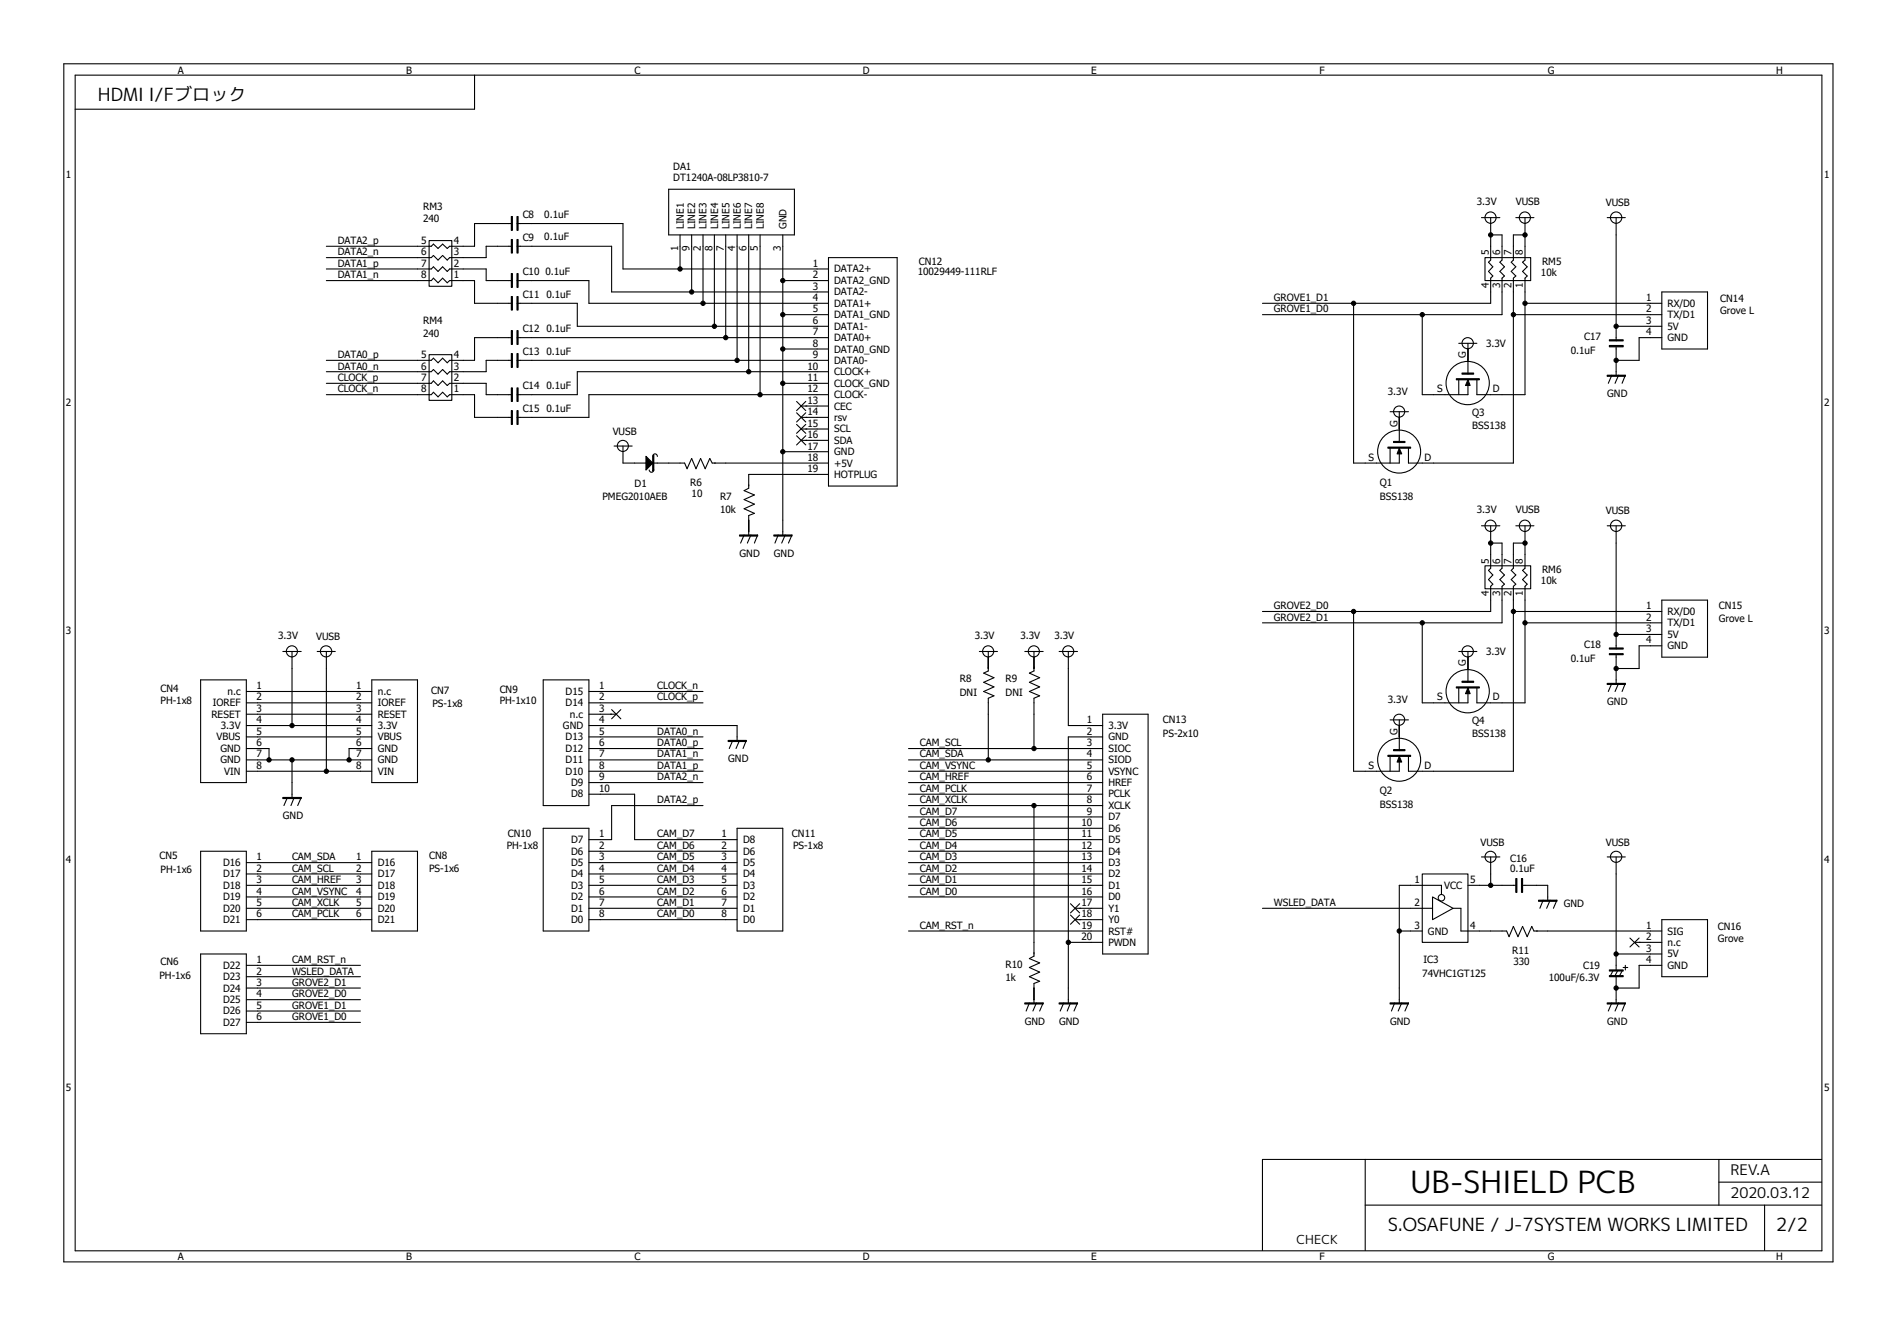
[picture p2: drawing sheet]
<svg xmlns="http://www.w3.org/2000/svg" width="297mm" height="210mm" viewBox="0 0 297 210" stroke-linecap="round" stroke-linejoin="round" font-family="sans-serif">
<g fill="none" stroke="#000" stroke-width=".17">
<path d="M10 10h277v187.6h-277zM11.8 11.8h273.4v184.1h-273.4zM74.3 11.8v5.3h-62.5M67.2 37.7h3.5v7.1h-3.5zM80.1 35h-5.8v3.6h-3.9l-.4 .3-.7-.7-.7 .7-.7-.7-.4 .4h-16.4M80.1 38.6h-4v1.7h-5.7l-.4 .4-.7-.7-.7 .7-.7-.7-.4 .3h-16.4M80.9 35h16.6v7.1h32.2M80.9 38.6h14.9v7.1h33.9M104.7 29.6h19.7v7.2h-19.7zM106.5 36.8v5.3M108.3 36.8v8.9M110.1 36.8v10.7"/>
<path d="M111.8 36.8v14.3M113.6 36.8v16.1M115.4 36.8v19.6M117.2 36.8v21.4M119 36.8v25M122.6 36.8v47M231.9 34.1h2.9M233.4 36.8h1.8v3.9l-.4 .4 .7 .7-.7 .7 .7 .7-.3 .4v5.7h-37.5M233.4 34.1v6.6l-.4 .4 .7 .7-.7 .7 .7 .7-.3 .4v3.9h-35.7M237.3 34.1h2.9M238.8 36.8h-1.9v3.9l-.3 .4 .7 .7-.7 .7 .7 .7-.4 .4v28.9h-16.4v-2.3M238.8 34.1v6.6l-.4 .4 .7 .7-.7 .7 .7 .7-.3 .4v18.2h-7.6v-2.3"/>
<path d="M251.6 34.1h2.9M253 34.1v19.3M51.1 43.9h16.4l.4-.3 .7 .7 .7-.7 .7 .7 .4-.4h3.9v3.6h5.8M51.1 42.1h16.4l.4-.3 .7 .7 .7-.7 .7 .7 .4-.4h5.7v1.8h4M67.2 55.5h3.5v7.2h-3.5zM80.1 52.9h-5.8v3.5h-3.9l-.4 .4-.7-.7-.7 .7-.7-.7-.4 .3h-16.4M80.1 56.4h-4v1.8h-5.7l-.4 .4-.7-.7-.7 .7-.7-.7-.4 .3h-16.4M80.9 43.9h11.3v3.6h37.5M80.9 47.5h9.5v3.6h39.3M80.9 52.9h48.8M80.9 56.4h48.8M122.6 43.9h7.1"/>
<path d="M122.6 49.3h7.1M122.6 54.7h7.1M129.7 58.2h-39.3v3.6h-9.5M129.7 40.3h10.8v35.8h-10.8zM211.9 47.5v25h7.2v-1.6M222.7 49.3v12.5h7.1v-1.6M228.4 53.8h2.8M228.4 59.5v2.3M229.8 53.8v4.8M232.5 40.3h7.1v3.6h-7.1zM236.9 49.3h23.3M238.8 47.5h21.4"/>
<path d="M252.3 58.8l-.5 1.2M253 54.3v4.5M253 51.1h7.2M253.4 58.8l-.5 1.2M254.5 58.8l-.5 1.2M260.2 52.9h-3.6v3.5h-3.6M260.2 45.7h7.1v9h-7.1zM51.1 61.8h16.4l.4-.4 .7 .7 .7-.7 .7 .7 .4-.3h3.9v3.6h5.8M51.1 60h16.4l.4-.4 .7 .8 .7-.8 .7 .8 .4-.4h5.7v1.8h4M96.1 69.8h2.9M97.5 69.8v2.7h3.8M102.2 71.4a.36 .36 0 0 1 .4-.3 .36 .36 0 0 1 .3 .4"/>
<path d="M102.4 73.6a.36 .36 0 0 1-.4 .4 .36 .36 0 0 1-.4-.4M102.4 72.5h4.8l.4 .9 .7-1.6 .7 1.6 .7-1.6 .7 1.6 .7-1.6 .4 .7h18.2M122.6 60h7.1M122.6 70.7h7.1M124.7 64.6l1.5 1.5M124.7 62.9l1.5 1.4M124.7 68.2l1.5 1.5M124.7 66.5l1.5 1.4M125.4 65.4h4.3M125.4 63.6h4.3M125.4 69h4.3M125.4 67.2h4.3"/>
<path d="M126.2 64.6l-1.5 1.5M126.2 62.9l-1.5 1.4M126.2 68.2l-1.5 1.5M126.2 66.5l-1.5 1.4M129.7 61.8h-37.5v3.6h-11.3M129.7 74.3h-12.5v2.2l-.7 .3 1.6 .7-1.6 .7 1.6 .8-1.6 .7 1.6 .7-.9 .3v3.1M217.6 70.2v2.3M217.6 64.5h2.9M219.1 64.5v4.8M116.5 83.8l-.5 1.2M117.6 83.8l-.6 1.2M118.6 83.8l-.5 1.2"/>
<path d="M121.8 83.8l-.5 1.2M122.9 83.8l-.5 1.2M124 83.8l-.6 1.2M211.9 95.8v25h7.2v-1.6M222.7 97.5v12.6h7.1v-1.6M231.9 82.3h2.9M232.5 88.6h7.1v3.6h-7.1zM233.4 85h1.8v4l-.4 .3 .7 .7-.7 .8 .7 .7-.3 .3v5.7h-37.5M233.4 82.3v6.7l-.4 .3 .7 .7-.7 .8 .7 .7-.3 .3v4h-35.7M236.9 95.8h23.3M237.3 82.3h2.9M238.8 82.3v6.7l-.4 .3 .7 .7-.7 .8 .7 .7-.3 .3v18.3h-7.6v-2.4"/>
<path d="M238.8 85h-1.9v4l-.3 .3 .7 .7-.7 .8 .7 .7-.4 .3v29h-16.4v-2.4M238.8 97.5h21.4M251.6 82.3h2.9M253 82.3v19.3M253 99.4h7.2M260.2 94h7.1v8.9h-7.1zM31.4 106.5h7.2v16.1h-7.2zM38.6 111.8h19.6M38.6 108.3h19.6M38.6 110.1h19.6M38.6 113.6h19.6M38.6 115.4h19.6"/>
<path d="M38.6 117.2h3.5v1.8M38.6 119h19.6M44.3 102h2.9M45.7 102v11.6M45.7 119v5.9M49.7 102h2.8M51.1 102v18.8M58.2 117.2h-3.5v1.8M58.2 106.5h7.2v16.1h-7.2zM85 106.5h7.2v19.7h-7.2zM92.2 111.8h4.3M92.2 108.3h17.9"/>
<path d="M92.2 110.1h17.9M92.2 113.6h23.2v2.4M92.2 115.4h17.9M92.2 117.2h17.9M92.2 119h17.9M95.8 111.1l1.4 1.5M97.2 111.1l-1.4 1.5M114.7 116l-.5 1.2M115.8 116l-.6 1.2M116.8 116l-.5 1.2M142.2 117.2h30.4M142.2 119h30.4"/>
<path d="M153.3 102h2.9M154.7 102v3.1l-.7 .3 1.6 .7-1.6 .7 1.6 .8-1.6 .7 1.6 .7-.9 .3v9.7M160.4 102h2.9M161.9 102v3.1l-.7 .3 1.6 .7-1.6 .7 1.6 .8-1.6 .7 1.6 .7-.9 .3v7.9M165.8 102h2.9M167.3 102v11.6h5.3M172.6 111.8h7.1v37.6h-7.1zM172.6 115.4h-5.3v41.7M217.6 118.4v2.4M217.6 112.7h2.9M219.1 112.7v4.9M228.4 102h2.8"/>
<path d="M228.4 107.7v2.4M229.8 102v4.8M252.3 107l-.5 1.3M253 102.5v4.5M253.4 107l-.5 1.3M254.5 107l-.5 1.3M260.2 101.1h-3.6v3.6h-3.6M31.4 133.3h7.2v12.5h-7.2zM38.6 120.8h19.6M38.6 135.1h19.6M38.6 136.9h19.6M38.6 138.6h19.6"/>
<path d="M45 124.9l-.6 1.3M46.1 124.9l-.5 1.3M47.2 124.9l-.6 1.3M58.2 133.3h7.2v12.5h-7.2zM85 129.7h7.2v16.1h-7.2zM92.2 120.8h17.9M92.2 122.6h17.9M92.2 124.4h7.2v7.1h16M92.2 133.3h23.2M92.2 135.1h23.2M92.2 136.9h23.2M92.2 138.6h23.2"/>
<path d="M110.1 126.2h-14.3v5.3h-3.6M115.4 129.7h7.2v16.1h-7.2zM142.2 120.8h30.4M142.2 122.6h30.4M142.2 124.4h30.4M142.2 126.2h30.4M142.2 131.5h30.4M142.2 133.3h30.4M142.2 135.1h30.4M142.2 136.9h30.4M142.2 138.6h30.4M142.2 129.7h30.4"/>
<path d="M142.2 127.9h30.4M161.9 126.2v23.5l-.7 .4 1.6 .7-1.6 .7 1.6 .7-1.6 .8 1.6 .7-.9 .3v3.1M222.7 136.9h7.1v10.7h-7.1zM229.8 138.6h7.5M231.9 134.2h2.9M233.4 134.2v4.4M238.2 138.6h4.1v2.4M251.6 134.2h2.9M253 134.2v17.7M31.4 149.4h7.2v12.5h-7.2zM38.6 140.5h19.6M38.6 142.2h19.6"/>
<path d="M38.6 144h19.6M38.6 151.2h17.8M38.6 153h17.8M38.6 154.7h17.8M38.6 156.5h17.8M38.6 158.3h17.8M92.2 140.5h23.2M92.2 142.2h23.2M92.2 144h23.2M142.2 140.5h30.4M142.2 145.8h30.4M161.2 157.1l-.5 1.2"/>
<path d="M162.3 157.1l-.6 1.2M163.3 157.1l-.5 1.2M166.5 157.1l-.5 1.2M167.3 147.6h5.3M167.6 141.5l1.4 1.5M167.6 143.3l1.4 1.4M167.6 157.1l-.5 1.2M168.3 142.2h4.3M168.3 144h4.3M168.7 157.1l-.6 1.2M169 141.5l-1.4 1.5M169 143.3l-1.4 1.4"/>
<path d="M197.7 142.2h26.6M218.4 157.1l-.6 1.2M219.1 145.8h3.6M219.5 157.1l-.6 1.2M220.5 157.1l-.5 1.2M224.3 140.5l3.2 1.7-3.2 1.8zM225.7 140.1v-1.5h-6.6v18.5M227.5 142.2h1.2v3.6h7.2l.4 .9 .6-1.6 .8 1.6 .7-1.6 .7 1.6 .7-1.6 .4 .7h20M241.6 141l-.5 1.2M242.7 141l-.6 1.2M243.8 141l-.6 1.2M252.3 157.1l-.5 1.2"/>
<path d="M252.5 152.1l-.4 .7M253 149.4h7.2M253 153v4.1M253.2 152.1l-.3 .7M253.4 157.1l-.5 1.2M254 152.1l-.4 .7M254.1 151.5h.7M254.5 157.1l-.5 1.2M254.5 151.2v.7M255.2 146.9l1.4 1.4M255.9 147.6h4.3M256.6 146.9l-1.4 1.4"/>
<path d="M260.2 144h7.1v9h-7.1zM260.2 151.2h-3.6v3.5h-3.6M38.6 160.1h17.8M213.7 181.6v14.2M213.7 188.7h71.5M269.1 181.6v7.1M269.1 185.1h16.1M276.3 188.7v7.1M285.2 181.6h-87.5v14.2"/>
<circle cx="233.4" cy="34.1" r=".88"/>
<circle cx="238.7" cy="34.1" r=".88"/>
<circle cx="253" cy="34.1" r=".89"/>
<circle cx="229.8" cy="60" r="3.4"/>
<circle cx="229.8" cy="53.7" r=".88"/>
<circle cx="97.5" cy="69.8" r=".87"/>
<circle cx="219.1" cy="70.7" r="3.4"/>
<circle cx="219.1" cy="64.5" r=".87"/>
<circle cx="233.4" cy="82.3" r=".88"/>
<circle cx="238.7" cy="82.3" r=".88"/>
<circle cx="253" cy="82.3" r=".89"/>
<circle cx="45.7" cy="102" r=".87"/>
<circle cx="51.1" cy="102" r=".88"/>
<circle cx="154.7" cy="102" r=".87"/>
<circle cx="161.9" cy="102" r=".87"/>
<circle cx="167.2" cy="102" r=".87"/>
<circle cx="219.1" cy="119" r="3.4"/>
<circle cx="219.1" cy="112.7" r=".87"/>
<circle cx="229.8" cy="108.2" r="3.4"/>
<circle cx="229.8" cy="102" r=".88"/>
<circle cx="233.4" cy="134.2" r=".87"/>
<circle cx="253" cy="134.2" r=".88"/>
<circle cx="225.7" cy="140.6" r=".51"/>
</g>
<g fill="#000" stroke="#000" stroke-width=".17">
<path d="M80.1 33.9h.1v2.2h-.1zM80.1 37.5h.1v2.1h-.1zM80.9 33.9h.2v2.2h-.2zM80.9 37.5h.2v2.1h-.2zM80.1 42.8h.1v2.2h-.1zM80.1 46.4h.1v2.2h-.1zM80.1 51.8h.1v2.1h-.1zM80.1 55.4h.1v2.1h-.1zM80.9 42.8h.2v2.2h-.2zM80.9 46.4h.2v2.2h-.2zM80.9 51.8h.2v2.1h-.2zM80.9 55.4h.2v2.1h-.2z"/>
<path d="M229.8 59.5l.4 .9h-.8zM228.9 58.4h1.8v.2h-1.8zM228 59.3h3.6v.2h-3.6zM251.6 58.8h2.9v.1h-2.9zM252 54.1h2.1v.2h-2.1zM252 53.2h2.1v.2h-2.1zM80.1 60.7h.1v2.2h-.1zM80.1 64.3h.1v2.2h-.1zM80.9 60.7h.2v2.2h-.2zM80.9 64.3h.2v2.2h-.2zM101.1 71.5l1.1 1-1.1 1.1zM102.2 71.5l.2-.2v2.3l-.2 .2z"/>
<path d="M219.1 70.2l.4 .9h-.8zM218.2 69.1h1.8v.2h-1.8zM217.3 70h3.6v.2h-3.6zM115.8 83.8h2.8v.1h-2.8zM121.2 83.8h2.8v.1h-2.8zM114 116h2.8v.1h-2.8zM219.1 118.4l.4 .9h-.8zM218.2 117.4h1.8v.2h-1.8zM217.3 118.3h3.6v.1h-3.6zM229.8 107.7l.4 .9h-.8zM228.9 106.7h1.8v.1h-1.8zM228 107.6h3.6v.1h-3.6z"/>
<path d="M251.6 107h2.9v.2h-2.9zM252 102.4h2.1v.1h-2.1zM252 101.5h2.1v.1h-2.1zM44.3 124.9h2.9v.2h-2.9zM237.3 137.6h.2v2.1h-.2zM238.2 137.6h.2v2.1h-.2zM160.4 157.1h2.9v.1h-2.9zM165.8 157.1h2.9v.1h-2.9zM217.6 157.1h2.9v.1h-2.9zM240.9 141h2.9v.1h-2.9zM251.6 157.1h2.9v.1h-2.9zM252 151.9h2.1v.2h-2.1z"/>
<path d="M252 152.8h2.1v.2h-2.1z"/>
</g>
<g fill="#000" stroke="#000" stroke-width=".16">
<circle cx="233.4" cy="36.8" r=".34"/>
<circle cx="238.8" cy="36.8" r=".34"/>
<circle cx="106.5" cy="42.1" r=".34"/>
<circle cx="108.3" cy="45.7" r=".34"/>
<circle cx="110.1" cy="47.5" r=".34"/>
<circle cx="111.8" cy="51.1" r=".34"/>
<circle cx="113.6" cy="52.9" r=".34"/>
<circle cx="115.4" cy="56.4" r=".34"/>
<circle cx="117.2" cy="58.2" r=".34"/>
<circle cx="122.6" cy="54.7" r=".34"/>
<circle cx="122.6" cy="49.3" r=".34"/>
<circle cx="122.6" cy="43.9" r=".34"/>
<circle cx="211.9" cy="47.5" r=".34"/>
<circle cx="222.7" cy="49.3" r=".34"/>
<circle cx="236.9" cy="49.3" r=".34"/>
<circle cx="238.8" cy="47.5" r=".34"/>
<circle cx="253" cy="56.4" r=".34"/>
<circle cx="253" cy="51.1" r=".34"/>
<circle cx="119" cy="61.8" r=".34"/>
<circle cx="122.6" cy="70.7" r=".34"/>
<circle cx="122.6" cy="60" r=".34"/>
<circle cx="211.9" cy="95.8" r=".34"/>
<circle cx="222.7" cy="97.5" r=".34"/>
<circle cx="233.4" cy="85" r=".34"/>
<circle cx="236.9" cy="95.8" r=".34"/>
<circle cx="238.8" cy="85" r=".34"/>
<circle cx="238.8" cy="97.5" r=".34"/>
<circle cx="253" cy="99.4" r=".34"/>
<circle cx="42.1" cy="119" r=".34"/>
<circle cx="45.7" cy="113.6" r=".34"/>
<circle cx="45.7" cy="119" r=".34"/>
<circle cx="54.7" cy="119" r=".34"/>
<circle cx="154.7" cy="119" r=".34"/>
<circle cx="161.9" cy="117.2" r=".34"/>
<circle cx="253" cy="104.7" r=".34"/>
<circle cx="51.1" cy="120.8" r=".34"/>
<circle cx="161.9" cy="126.2" r=".34"/>
<circle cx="233.4" cy="138.6" r=".34"/>
<circle cx="167.3" cy="147.6" r=".34"/>
<circle cx="219.1" cy="145.8" r=".34"/>
<circle cx="253" cy="149.4" r=".34"/>
<circle cx="253" cy="154.7" r=".34"/>
</g>
<text font-size="4.8" x="220.9" y="186.9">UB-SHIELD PCB</text>
<g font-size="2.8">
<text x="15.3" y="15.9">HDMI I/Fブロック</text>
<text x="217.3" y="192.8">S.OSAFUNE / J-7SYSTEM WORKS LIMITED</text>
<text x="278.1" y="192.8">2/2</text>
</g>
<g font-size="2.3">
<text x="270.9" y="184.1">REV.A</text>
<text x="270.9" y="187.7">2020.03.12</text>
</g>
<text font-size="1.9" x="203" y="194.9">CHECK</text>
<g font-size="1.6">
<text x="27.9" y="11.6">A</text>
<text x="63.6" y="11.6">B</text>
<text x="99.4" y="11.6">C</text>
<text x="135.1" y="11.6">D</text>
<text x="170.8" y="11.6">E</text>
<text x="206.6" y="11.6">F</text>
<text x="242.3" y="11.6">G</text>
<text x="278.1" y="11.6">H</text>
<text x="10.3" y="27.9">1</text>
<text x="105.4" y="28.4">DT1240A-08LP3810-7</text>
<text x="105.4" y="26.6">DA1</text>
<text x="285.6" y="27.9">1</text>
<text x="66.3" y="34.8">240</text>
<text x="66.3" y="32.9">RM3</text>
<text x="81.8" y="34.1">C8</text>
<text x="85.2" y="34.1">0.1uF</text>
<text x="107.1" y="35.9" transform="rotate(-90 107.1 35.9)">LINE1</text>
<text x="108.8" y="35.9" transform="rotate(-90 108.8 35.9)">LINE2</text>
<text x="110.6" y="35.9" transform="rotate(-90 110.6 35.9)">LINE3</text>
<text x="112.4" y="35.9" transform="rotate(-90 112.4 35.9)">LINE4</text>
<text x="114.2" y="35.9" transform="rotate(-90 114.2 35.9)">LINE5</text>
<text x="116" y="35.9" transform="rotate(-90 116 35.9)">LINE6</text>
<text x="117.8" y="35.9" transform="rotate(-90 117.8 35.9)">LINE7</text>
<text x="119.6" y="35.9" transform="rotate(-90 119.6 35.9)">LINE8</text>
<text x="123.1" y="35.9" transform="rotate(-90 123.1 35.9)">GND</text>
<text x="231.2" y="32.1">3.3V</text>
<text x="237.3" y="32.1">VUSB</text>
<text x="251.4" y="32.3">VUSB</text>
<text x="52.9" y="38.2">DATA2_p</text>
<text x="52.9" y="40">DATA2_n</text>
<text x="52.9" y="41.8">DATA1_p</text>
<text x="66" y="38.2">5</text>
<text x="66" y="40">6</text>
<text x="66" y="41.8">7</text>
<text x="71.1" y="41.8">2</text>
<text x="71.1" y="40">3</text>
<text x="71.1" y="38.2">4</text>
<text x="81.8" y="37.7">C9</text>
<text x="85.2" y="37.5">0.1uF</text>
<text x="106.2" y="39.2" transform="rotate(-90 106.2 39.2)">1</text>
<text x="107.9" y="39.2" transform="rotate(-90 107.9 39.2)">9</text>
<text x="109.7" y="39.2" transform="rotate(-90 109.7 39.2)">2</text>
<text x="111.5" y="39.2" transform="rotate(-90 111.5 39.2)">8</text>
<text x="113.3" y="39.2" transform="rotate(-90 113.3 39.2)">7</text>
<text x="115.1" y="39.2" transform="rotate(-90 115.1 39.2)">4</text>
<text x="116.9" y="39.2" transform="rotate(-90 116.9 39.2)">6</text>
<text x="118.7" y="39.2" transform="rotate(-90 118.7 39.2)">5</text>
<text x="122.3" y="39.2" transform="rotate(-90 122.3 39.2)">3</text>
<text x="127.3" y="41.8">1</text>
<text x="143.8" y="41.4">CN12</text>
<text x="233.1" y="40" transform="rotate(-90 233.1 40)">5</text>
<text x="234.9" y="40" transform="rotate(-90 234.9 40)">6</text>
<text x="236.6" y="40" transform="rotate(-90 236.6 40)">7</text>
<text x="238.4" y="40" transform="rotate(-90 238.4 40)">8</text>
<text x="241.4" y="41.4">RM5</text>
<text x="52.9" y="43.6">DATA1_n</text>
<text x="66" y="43.6">8</text>
<text x="71.1" y="43.6">1</text>
<text x="81.8" y="43.1">C10</text>
<text x="81.8" y="46.6">C11</text>
<text x="85.4" y="43.1">0.1uF</text>
<text x="85.6" y="46.6">0.1uF</text>
<text x="127.3" y="43.6">2</text>
<text x="127.3" y="45.3">3</text>
<text x="127.3" y="47.2">4</text>
<text x="130.6" y="42.7">DATA2+</text>
<text x="130.6" y="44.4">DATA2_GND</text>
<text x="130.6" y="46.3">DATA2-</text>
<text x="143.7" y="43.1">10029449-111RLF</text>
<text x="199.4" y="47.2">GROVE1_D1</text>
<text x="233.1" y="45.1" transform="rotate(-90 233.1 45.1)">4</text>
<text x="234.9" y="45.1" transform="rotate(-90 234.9 45.1)">3</text>
<text x="236.6" y="45.1" transform="rotate(-90 236.6 45.1)">2</text>
<text x="238.4" y="45.1" transform="rotate(-90 238.4 45.1)">1</text>
<text x="241.3" y="43.2">10k</text>
<text x="257.7" y="47.2">1</text>
<text x="269.3" y="47.3">CN14</text>
<text x="66.3" y="52.7">240</text>
<text x="66.3" y="50.7">RM4</text>
<text x="81.8" y="52">C12</text>
<text x="85.6" y="52">0.1uF</text>
<text x="127.3" y="48.9">5</text>
<text x="127.3" y="50.7">6</text>
<text x="127.3" y="52.5">7</text>
<text x="130.6" y="48">DATA1+</text>
<text x="130.6" y="49.8">DATA1_GND</text>
<text x="130.6" y="51.6">DATA1-</text>
<text x="130.6" y="53.4">DATA0+</text>
<text x="199.4" y="48.9">GROVE1_D0</text>
<text x="248" y="53.2">C17</text>
<text x="257.7" y="48.9">2</text>
<text x="257.7" y="52.5">4</text>
<text x="257.7" y="50.7">3</text>
<text x="261.1" y="49.8">TX/D1</text>
<text x="261.1" y="48">RX/D0</text>
<text x="261.1" y="53.4">GND</text>
<text x="261.1" y="51.6">5V</text>
<text x="269.3" y="49.1">Grove L</text>
<text x="52.9" y="56.1">DATA0_p</text>
<text x="52.9" y="57.9">DATA0_n</text>
<text x="52.9" y="59.6">CLOCK_p</text>
<text x="66" y="56.1">5</text>
<text x="66" y="57.9">6</text>
<text x="66" y="59.6">7</text>
<text x="71.1" y="59.6">2</text>
<text x="71.1" y="57.9">3</text>
<text x="71.1" y="56.1">4</text>
<text x="81.8" y="55.5">C13</text>
<text x="85.6" y="55.5">0.1uF</text>
<text x="126.4" y="57.9">10</text>
<text x="126.4" y="59.6">11</text>
<text x="127.3" y="54.3">8</text>
<text x="127.3" y="56.1">9</text>
<text x="130.6" y="55.2">DATA0_GND</text>
<text x="130.6" y="57">DATA0-</text>
<text x="130.6" y="58.8">CLOCK+</text>
<text x="229.5" y="56.1" transform="rotate(-90 229.5 56.1)">G</text>
<text x="232.7" y="54.3">3.3V</text>
<text x="245.9" y="55.4">0.1uF</text>
<text x="10.3" y="63.6">2</text>
<text x="52.9" y="61.4">CLOCK_n</text>
<text x="66" y="61.4">8</text>
<text x="71.1" y="61.4">1</text>
<text x="81.8" y="60.9">C14</text>
<text x="81.8" y="64.5">C15</text>
<text x="85.6" y="60.9">0.1uF</text>
<text x="85.6" y="64.5">0.1uF</text>
<text x="126.4" y="61.4">12</text>
<text x="126.4" y="63.2">13</text>
<text x="126.4" y="65">14</text>
<text x="130.6" y="60.5">CLOCK_GND</text>
<text x="130.6" y="62.4">CLOCK-</text>
<text x="130.6" y="64.1">CEC</text>
<text x="130.6" y="65.9">rsv</text>
<text x="217.3" y="61.8">3.3V</text>
<text x="225" y="61.4">S</text>
<text x="230.5" y="65.2">Q3</text>
<text x="233.7" y="61.4">D</text>
<text x="251.6" y="62.1">GND</text>
<text x="285.6" y="63.6">2</text>
<text x="95.9" y="68.1">VUSB</text>
<text x="126.4" y="66.8">15</text>
<text x="126.4" y="68.6">16</text>
<text x="126.4" y="70.4">17</text>
<text x="130.6" y="67.7">SCL</text>
<text x="130.6" y="69.5">SDA</text>
<text x="130.6" y="71.3">GND</text>
<text x="218.8" y="66.8" transform="rotate(-90 218.8 66.8)">G</text>
<text x="230.5" y="67.2">BSS138</text>
<text x="99.4" y="76.3">D1</text>
<text x="108.1" y="76.1">R6</text>
<text x="108.3" y="77.9">10</text>
<text x="126.4" y="72.2">18</text>
<text x="126.4" y="74">19</text>
<text x="130.6" y="73.1">+5V</text>
<text x="130.6" y="74.8">HOTPLUG</text>
<text x="214.2" y="72.2">S</text>
<text x="216" y="76.1">Q1</text>
<text x="223" y="72.2">D</text>
<text x="94.3" y="78.2">PMEG2010AEB</text>
<text x="112.7" y="80.4">10k</text>
<text x="112.7" y="78.2">R7</text>
<text x="216" y="78.2">BSS138</text>
<text x="231.2" y="80.4">3.3V</text>
<text x="237.3" y="80.4">VUSB</text>
<text x="251.4" y="80.6">VUSB</text>
<text x="115.8" y="87.2">GND</text>
<text x="121.2" y="87.2">GND</text>
<text x="233.1" y="88.3" transform="rotate(-90 233.1 88.3)">5</text>
<text x="234.9" y="88.3" transform="rotate(-90 234.9 88.3)">6</text>
<text x="236.6" y="88.3" transform="rotate(-90 236.6 88.3)">7</text>
<text x="238.4" y="88.3" transform="rotate(-90 238.4 88.3)">8</text>
<text x="241.4" y="89.7">RM6</text>
<text x="199.4" y="95.4">GROVE2_D0</text>
<text x="233.1" y="93.4" transform="rotate(-90 233.1 93.4)">4</text>
<text x="234.9" y="93.4" transform="rotate(-90 234.9 93.4)">3</text>
<text x="236.6" y="93.4" transform="rotate(-90 236.6 93.4)">2</text>
<text x="238.4" y="93.4" transform="rotate(-90 238.4 93.4)">1</text>
<text x="241.3" y="91.5">10k</text>
<text x="257.7" y="95.4">1</text>
<text x="269.1" y="95.4">CN15</text>
<text x="10.3" y="99.4">3</text>
<text x="43.6" y="100">3.3V</text>
<text x="49.5" y="100.2">VUSB</text>
<text x="152.6" y="100">3.3V</text>
<text x="159.8" y="100">3.3V</text>
<text x="165.1" y="100">3.3V</text>
<text x="199.4" y="97.2">GROVE2_D1</text>
<text x="248" y="101.5">C18</text>
<text x="257.7" y="97.2">2</text>
<text x="257.7" y="100.8">4</text>
<text x="257.7" y="99">3</text>
<text x="261.1" y="98.1">TX/D1</text>
<text x="261.1" y="96.3">RX/D0</text>
<text x="261.1" y="101.6">GND</text>
<text x="261.1" y="99.9">5V</text>
<text x="269.1" y="97.4">Grove L</text>
<text x="285.6" y="99.4">3</text>
<text x="40.2" y="107.9">1</text>
<text x="55.8" y="107.9">1</text>
<text x="93.8" y="107.9">1</text>
<text x="102.9" y="107.9">CLOCK_n</text>
<text x="150.3" y="106.8">R8</text>
<text x="157.4" y="106.8">R9</text>
<text x="229.5" y="104.4" transform="rotate(-90 229.5 104.4)">G</text>
<text x="232.7" y="102.5">3.3V</text>
<text x="245.9" y="103.6">0.1uF</text>
<text x="25.1" y="110.2">PH-1x8</text>
<text x="25.1" y="108.3">CN4</text>
<text x="33.1" y="112.4">RESET</text>
<text x="33.3" y="110.6">IOREF</text>
<text x="35.6" y="108.8">n.c</text>
<text x="40.2" y="109.7">2</text>
<text x="40.2" y="113.3">4</text>
<text x="40.2" y="111.5">3</text>
<text x="55.8" y="109.7">2</text>
<text x="55.8" y="113.3">4</text>
<text x="55.8" y="111.5">3</text>
<text x="59.1" y="108.8">n.c</text>
<text x="59.1" y="110.6">IOREF</text>
<text x="59.1" y="112.4">RESET</text>
<text x="67.5" y="108.6">CN7</text>
<text x="67.7" y="110.8">PS-1x8</text>
<text x="78.2" y="110.2">PH-1x10</text>
<text x="78.2" y="108.5">CN9</text>
<text x="88.6" y="108.8">D15</text>
<text x="88.6" y="110.6">D14</text>
<text x="89.2" y="112.4">n.c</text>
<text x="93.8" y="109.7">2</text>
<text x="93.8" y="111.5">3</text>
<text x="93.8" y="113.3">4</text>
<text x="102.9" y="109.7">CLOCK_p</text>
<text x="150.3" y="109">DNI</text>
<text x="157.4" y="109">DNI</text>
<text x="170.2" y="113.3">1</text>
<text x="182.1" y="113.3">CN13</text>
<text x="217.3" y="110.1">3.3V</text>
<text x="225" y="109.7">S</text>
<text x="230.5" y="113.5">Q4</text>
<text x="233.7" y="109.7">D</text>
<text x="251.6" y="110.4">GND</text>
<text x="33.9" y="116">VBUS</text>
<text x="34.5" y="117.7">GND</text>
<text x="34.5" y="119.5">GND</text>
<text x="34.6" y="114.2">3.3V</text>
<text x="40.2" y="116.8">6</text>
<text x="40.2" y="118.6">7</text>
<text x="40.2" y="115.1">5</text>
<text x="55.8" y="116.8">6</text>
<text x="55.8" y="118.6">7</text>
<text x="55.8" y="115.1">5</text>
<text x="59.1" y="114.2">3.3V</text>
<text x="59.1" y="117.7">GND</text>
<text x="59.1" y="119.5">GND</text>
<text x="59.1" y="116">VBUS</text>
<text x="88.1" y="114.2">GND</text>
<text x="88.6" y="116">D13</text>
<text x="88.6" y="117.7">D12</text>
<text x="88.6" y="119.5">D11</text>
<text x="93.8" y="115.1">5</text>
<text x="93.8" y="116.8">6</text>
<text x="93.8" y="118.6">7</text>
<text x="102.9" y="115.1">DATA0_n</text>
<text x="102.9" y="116.8">DATA0_p</text>
<text x="102.9" y="118.6">DATA1_n</text>
<text x="114" y="119.3">GND</text>
<text x="144" y="116.8">CAM_SCL</text>
<text x="144" y="118.6">CAM_SDA</text>
<text x="170.2" y="115.1">2</text>
<text x="170.2" y="116.8">3</text>
<text x="170.2" y="118.6">4</text>
<text x="173.5" y="114.2">3.3V</text>
<text x="173.5" y="116">GND</text>
<text x="173.5" y="117.7">SIOC</text>
<text x="173.5" y="119.5">SIOD</text>
<text x="182.1" y="115.4">PS-2x10</text>
<text x="218.8" y="115.1" transform="rotate(-90 218.8 115.1)">G</text>
<text x="230.5" y="115.4">BSS138</text>
<text x="35.1" y="121.3">VIN</text>
<text x="40.2" y="120.4">8</text>
<text x="55.8" y="120.4">8</text>
<text x="59.1" y="121.3">VIN</text>
<text x="88.6" y="121.3">D10</text>
<text x="89.4" y="123.1">D9</text>
<text x="89.4" y="124.9">D8</text>
<text x="93.8" y="120.4">8</text>
<text x="93.8" y="122.2">9</text>
<text x="93.8" y="124">10</text>
<text x="102.9" y="120.4">DATA1_p</text>
<text x="102.9" y="122.2">DATA2_n</text>
<text x="102.9" y="125.8">DATA2_p</text>
<text x="144" y="120.4">CAM_VSYNC</text>
<text x="144" y="122.2">CAM_HREF</text>
<text x="144" y="124">CAM_PCLK</text>
<text x="144" y="125.8">CAM_XCLK</text>
<text x="170.2" y="120.4">5</text>
<text x="170.2" y="122.2">6</text>
<text x="170.2" y="124">7</text>
<text x="170.2" y="125.8">8</text>
<text x="173.5" y="121.3">VSYNC</text>
<text x="173.5" y="123.1">HREF</text>
<text x="173.5" y="124.9">PCLK</text>
<text x="214.2" y="120.4">S</text>
<text x="216" y="124.4">Q2</text>
<text x="223" y="120.4">D</text>
<text x="44.3" y="128.3">GND</text>
<text x="79.5" y="131.1">CN10</text>
<text x="93.8" y="131.1">1</text>
<text x="102.9" y="131.1">CAM_D7</text>
<text x="112.9" y="131.1">1</text>
<text x="124" y="131.1">CN11</text>
<text x="144" y="127.6">CAM_D7</text>
<text x="144" y="129.4">CAM_D6</text>
<text x="144" y="131.1">CAM_D5</text>
<text x="169.3" y="129.4">10</text>
<text x="169.3" y="131.1">11</text>
<text x="170.2" y="127.6">9</text>
<text x="173.5" y="126.7">XCLK</text>
<text x="173.5" y="128.5">D7</text>
<text x="173.5" y="130.3">D6</text>
<text x="216" y="126.5">BSS138</text>
<text x="10.3" y="135.1">4</text>
<text x="25" y="134.5">CN5</text>
<text x="25.1" y="136.7">PH-1x6</text>
<text x="34.9" y="135.6">D16</text>
<text x="34.9" y="137.4">D17</text>
<text x="40.2" y="134.7">1</text>
<text x="40.2" y="136.5">2</text>
<text x="45.7" y="134.7">CAM_SDA</text>
<text x="45.7" y="136.5">CAM_SCL</text>
<text x="55.8" y="134.7">1</text>
<text x="55.8" y="136.5">2</text>
<text x="59.1" y="135.6">D16</text>
<text x="59.1" y="137.4">D17</text>
<text x="67.2" y="136.5">PS-1x6</text>
<text x="67.2" y="134.5">CN8</text>
<text x="79.3" y="132.9">PH-1x8</text>
<text x="89.4" y="132">D7</text>
<text x="89.4" y="133.8">D6</text>
<text x="89.4" y="135.6">D5</text>
<text x="89.4" y="137.4">D4</text>
<text x="93.8" y="132.9">2</text>
<text x="93.8" y="134.7">3</text>
<text x="93.8" y="136.5">4</text>
<text x="102.9" y="136.5">CAM_D4</text>
<text x="102.9" y="134.7">CAM_D5</text>
<text x="102.9" y="132.9">CAM_D6</text>
<text x="112.9" y="132.9">2</text>
<text x="112.9" y="134.7">3</text>
<text x="112.9" y="136.5">4</text>
<text x="116.3" y="133.8">D6</text>
<text x="116.3" y="135.6">D5</text>
<text x="116.3" y="137.4">D4</text>
<text x="116.3" y="132">D8</text>
<text x="124.2" y="132.9">PS-1x8</text>
<text x="144" y="132.9">CAM_D4</text>
<text x="144" y="134.7">CAM_D3</text>
<text x="144" y="136.5">CAM_D2</text>
<text x="169.3" y="132.9">12</text>
<text x="169.3" y="134.7">13</text>
<text x="169.3" y="136.5">14</text>
<text x="173.5" y="132">D5</text>
<text x="173.5" y="133.8">D4</text>
<text x="173.5" y="135.6">D3</text>
<text x="173.5" y="137.4">D2</text>
<text x="231.8" y="132.4">VUSB</text>
<text x="236.4" y="136.5">0.1uF</text>
<text x="236.4" y="134.9">C16</text>
<text x="251.4" y="132.4">VUSB</text>
<text x="285.6" y="135.1">4</text>
<text x="34.9" y="139.2">D18</text>
<text x="34.9" y="141">D19</text>
<text x="34.9" y="142.7">D20</text>
<text x="40.2" y="138.3">3</text>
<text x="40.2" y="140.1">4</text>
<text x="40.2" y="141.9">5</text>
<text x="40.2" y="143.7">6</text>
<text x="45.7" y="138.3">CAM_HREF</text>
<text x="45.7" y="140.1">CAM_VSYNC</text>
<text x="45.7" y="141.9">CAM_XCLK</text>
<text x="45.7" y="143.7">CAM_PCLK</text>
<text x="55.8" y="138.3">3</text>
<text x="55.8" y="140.1">4</text>
<text x="55.8" y="141.9">5</text>
<text x="55.8" y="143.7">6</text>
<text x="59.1" y="139.2">D18</text>
<text x="59.1" y="141">D19</text>
<text x="59.1" y="142.7">D20</text>
<text x="89.4" y="139.2">D3</text>
<text x="89.4" y="141">D2</text>
<text x="89.4" y="142.7">D1</text>
<text x="93.8" y="138.3">5</text>
<text x="93.8" y="140.1">6</text>
<text x="93.8" y="141.9">7</text>
<text x="93.8" y="143.7">8</text>
<text x="102.9" y="143.7">CAM_D0</text>
<text x="102.9" y="141.9">CAM_D1</text>
<text x="102.9" y="140.1">CAM_D2</text>
<text x="102.9" y="138.3">CAM_D3</text>
<text x="112.9" y="138.3">5</text>
<text x="112.9" y="140.1">6</text>
<text x="112.9" y="141.9">7</text>
<text x="112.9" y="143.7">8</text>
<text x="116.3" y="139.2">D3</text>
<text x="116.3" y="141">D2</text>
<text x="116.3" y="142.7">D1</text>
<text x="144" y="138.3">CAM_D1</text>
<text x="144" y="140.1">CAM_D0</text>
<text x="169.3" y="138.3">15</text>
<text x="169.3" y="140.1">16</text>
<text x="169.3" y="141.9">17</text>
<text x="169.3" y="143.7">18</text>
<text x="173.5" y="139.2">D1</text>
<text x="173.5" y="141">D0</text>
<text x="173.5" y="142.7">Y1</text>
<text x="199.4" y="141.9">WSLED_DATA</text>
<text x="221.4" y="138.3">1</text>
<text x="221.4" y="141.9">2</text>
<text x="226.1" y="139.2">VCC</text>
<text x="230.2" y="138.3">5</text>
<text x="244.8" y="142.1">GND</text>
<text x="34.9" y="144.6">D21</text>
<text x="59.1" y="144.6">D21</text>
<text x="89.4" y="144.6">D0</text>
<text x="116.3" y="144.6">D0</text>
<text x="144" y="145.5">CAM_RST_n</text>
<text x="169.3" y="145.5">19</text>
<text x="169.3" y="147.2">20</text>
<text x="173.5" y="144.6">Y0</text>
<text x="173.5" y="146.3">RST#</text>
<text x="173.5" y="148.1">PWDN</text>
<text x="221.4" y="145.5">3</text>
<text x="223.6" y="146.3">GND</text>
<text x="230.2" y="145.5">4</text>
<text x="236.8" y="149.4">R11</text>
<text x="257.7" y="149">3</text>
<text x="257.7" y="145.5">1</text>
<text x="257.7" y="147.2">2</text>
<text x="261.1" y="149.9">5V</text>
<text x="261.1" y="146.3">SIG</text>
<text x="261.1" y="148.1">n.c</text>
<text x="268.9" y="147.6">Grove</text>
<text x="268.9" y="145.6">CN16</text>
<text x="25" y="153.3">PH-1x6</text>
<text x="25.1" y="151.2">CN6</text>
<text x="34.9" y="151.7">D22</text>
<text x="34.9" y="153.5">D23</text>
<text x="34.9" y="155.3">D24</text>
<text x="40.2" y="150.8">1</text>
<text x="40.2" y="152.6">2</text>
<text x="40.2" y="154.4">3</text>
<text x="45.7" y="152.6">WSLED_DATA</text>
<text x="45.7" y="154.4">GROVE2_D1</text>
<text x="45.7" y="150.8">CAM_RST_n</text>
<text x="157.4" y="153.7">1k</text>
<text x="157.4" y="151.5">R10</text>
<text x="222.7" y="153">74VHC1GT125</text>
<text x="222.8" y="150.8">IC3</text>
<text x="236.9" y="151.2">330</text>
<text x="242.5" y="153.7">100uF/6.3V</text>
<text x="247.9" y="151.7">C19</text>
<text x="257.7" y="150.8">4</text>
<text x="261.1" y="151.7">GND</text>
<text x="34.9" y="157.1">D25</text>
<text x="34.9" y="158.8">D26</text>
<text x="34.9" y="160.7">D27</text>
<text x="40.2" y="156.2">4</text>
<text x="40.2" y="157.9">5</text>
<text x="40.2" y="159.8">6</text>
<text x="45.7" y="156.2">GROVE2_D0</text>
<text x="45.7" y="157.9">GROVE1_D1</text>
<text x="45.7" y="159.8">GROVE1_D0</text>
<text x="160.4" y="160.4">GND</text>
<text x="165.8" y="160.4">GND</text>
<text x="217.6" y="160.4">GND</text>
<text x="251.6" y="160.4">GND</text>
<text x="10.3" y="170.8">5</text>
<text x="285.6" y="170.8">5</text>
<text x="27.9" y="197.3">A</text>
<text x="63.6" y="197.3">B</text>
<text x="99.4" y="197.3">C</text>
<text x="135.1" y="197.3">D</text>
<text x="170.8" y="197.3">E</text>
<text x="206.6" y="197.3">F</text>
<text x="242.3" y="197.3">G</text>
<text x="278.1" y="197.3">H</text>
</g>
</svg>
